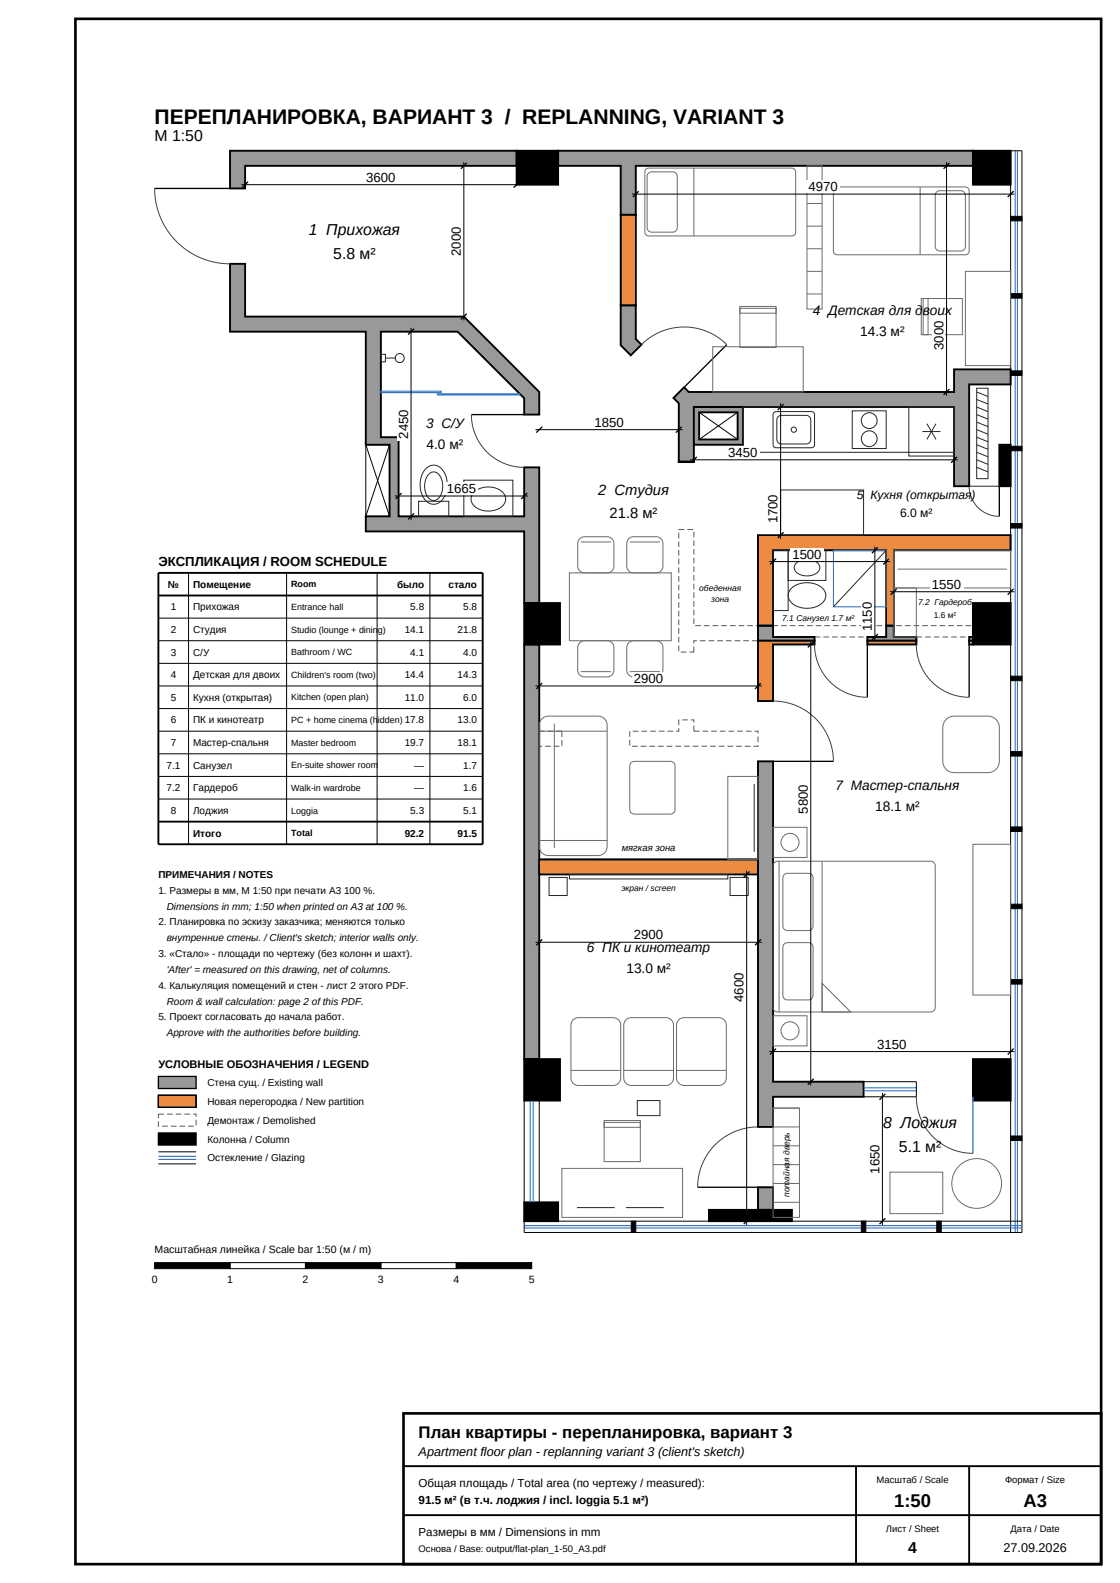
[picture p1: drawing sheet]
<svg xmlns="http://www.w3.org/2000/svg" width="297mm" height="420mm" viewBox="0 0 297 420" stroke-linecap="round" stroke-linejoin="round" font-family="sans-serif">
<path d="M180 140.5h4v25.5h17v4h-17v3h-4zM205 166h30v3h-30zM237 166h21v3h-21zM143 194h6v4h-6zM167 194h13v-3h4v3h17v4h-34z" fill="none" stroke="#595959" stroke-width=".27" stroke-dasharray="1.5 .8" stroke-linecap="butt"/>
<path d="M181.4 102.8l1.3 1.2h70.3v-6h15v4h-11v27h-4v-21h-69v14.5h-4v-15.5l-1.4-1.4z" fill-rule="evenodd" fill="#999"/>
<path d="M181.4 102.8l1.3 1.2h70.3v-6h15v4h-11v27h-4v-21h-69v14.5h-4v-15.5l-1.4-1.4z" fill="none" stroke="#000" stroke-width=".5"/>
<path d="M148 40h110v4h-89.4v13h-4v-13h-16.6z" fill-rule="evenodd" fill="#999"/>
<path d="M148 40h110v4h-89.4v13h-4v-13h-16.6z" fill="none" stroke="#000" stroke-width=".5"/>
<path d="M257 169h1v1h-1z" fill-rule="evenodd" fill="#999"/>
<path d="M257 169h1v1h-1z" fill="none" stroke="#000" stroke-width=".5"/>
<path d="M230 169h5v-3h2v3h6v1h-13z" fill-rule="evenodd" fill="#999"/>
<path d="M230 169h5v-3h2v3h6v1h-13z" fill="none" stroke="#000" stroke-width=".5"/>
<path d="M201 202h4v85h24v4h-24v8h-4z" fill-rule="evenodd" fill="#999"/>
<path d="M201 202h4v85h24v4h-24v8h-4z" fill="none" stroke="#000" stroke-width=".5"/>
<path d="M201 166h4v3h11v1h-15z" fill-rule="evenodd" fill="#999"/>
<path d="M201 166h4v3h11v1h-15z" fill="none" stroke="#000" stroke-width=".5"/>
<path d="M201 315h4v6h-4z" fill-rule="evenodd" fill="#999"/>
<path d="M201 315h4v6h-4z" fill="none" stroke="#000" stroke-width=".5"/>
<path d="M164.6 81h4v8.9l1.5 1.5-2.8 2.9-2.7-2.7z" fill-rule="evenodd" fill="#999"/>
<path d="M164.6 81h4v8.9l1.5 1.5-2.8 2.9-2.7-2.7z" fill="none" stroke="#000" stroke-width=".5"/>
<path d="M61 70h4v14h58l20 20v6h-4v-4.3l-17.7-17.7h-20.3v28h4.7v21h33.3v-13h4v36h-4v-19h-42v-4h6.3v-19h-6.3v-30h-36z" fill-rule="evenodd" fill="#999"/>
<path d="M61 70h4v14h58l20 20v6h-4v-4.3l-17.7-17.7h-20.3v28h4.7v21h33.3v-13h4v36h-4v-19h-42v-4h6.3v-19h-6.3v-30h-36z" fill="none" stroke="#000" stroke-width=".5"/>
<path d="M139 171h4v110h-4z" fill-rule="evenodd" fill="#999"/>
<path d="M139 171h4v110h-4z" fill="none" stroke="#000" stroke-width=".5"/>
<path d="M61 40h76v4h-72v6h-4z" fill-rule="evenodd" fill="#999"/>
<path d="M61 40h76v4h-72v6h-4z" fill="none" stroke="#000" stroke-width=".5"/>
<path d="M201 142h67v4h-31v20h-2v-20h-30v20h-4z" fill-rule="evenodd" fill="#ed8c40"/>
<path d="M201 142h67v4h-31v20h-2v-20h-30v20h-4z" fill="none" stroke="#000" stroke-width=".5"/>
<path d="M257 170h1v1h-1z" fill-rule="evenodd" fill="#ed8c40"/>
<path d="M257 170h1v1h-1z" fill="none" stroke="#000" stroke-width=".5"/>
<path d="M230 170h13v1h-13z" fill-rule="evenodd" fill="#ed8c40"/>
<path d="M230 170h13v1h-13z" fill="none" stroke="#000" stroke-width=".5"/>
<path d="M201 170h15v1h-11v15h-4z" fill-rule="evenodd" fill="#ed8c40"/>
<path d="M201 170h15v1h-11v15h-4z" fill="none" stroke="#000" stroke-width=".5"/>
<path d="M143 228h58v4h-58z" fill-rule="evenodd" fill="#ed8c40"/>
<path d="M180 122.5l4 .1zM143 228h58v4h-58z" fill="none" stroke="#000" stroke-width=".5"/>
<path d="M180 122.5h4" fill="none" stroke="#ed8c40" stroke-width=".27"/>
<path d="M164.6 57h4v24h-4z" fill-rule="evenodd" fill="#ed8c40"/>
<path d="M137 40h11v9h-11zM164.6 57h4v24h-4zM258 40h10v9h-10zM265 118h3v11h-3zM139 160h9.5v11h-9.5zM258 160h10v11h-10zM139 281h9.5v11h-9.5zM258 281h10v11h-10zM139 319h9v5h-9zM188 321h22v3h-22z" fill="none" stroke="#000" stroke-width=".5"/>
<g fill="#000">
<path d="M137 40h11v9h-11z" fill-rule="evenodd"/>
<path d="M258 40h10v9h-10z" fill-rule="evenodd"/>
<path d="M265 118h3v11h-3z" fill-rule="evenodd"/>
<path d="M139 160h9.5v11h-9.5z" fill-rule="evenodd"/>
<path d="M258 160h10v11h-10z" fill-rule="evenodd"/>
<path d="M139 281h9.5v11h-9.5z" fill-rule="evenodd"/>
<path d="M258 281h10v11h-10z" fill-rule="evenodd"/>
<path d="M139 319h9v5h-9z" fill-rule="evenodd"/>
<path d="M188 321h22v3h-22z" fill-rule="evenodd"/>
</g>
<path d="M97 118h6.3v19h-6.3zM97 118l6.3 19M103.3 118l-6.3 19M139 292v27M143 292v27M229 287h14v4h-14M271 324h-132v3h132v-287h-3v287" fill="none" stroke="#000" stroke-width=".27"/>
<path d="M269.2 40v287M269.8 40v287M140.6 292v27M141.4 292v27M229 288.6h14M229 289.4h14M139 325.2h132M139 325.8h132" fill="none" stroke="#1a6bc7" stroke-width=".27"/>
<g fill="#000" stroke="#000" stroke-width=".27">
<path d="M268 57.4h3v1.2h-3z" fill-rule="evenodd"/>
<path d="M268 77.9h3v1.2h-3z" fill-rule="evenodd"/>
<path d="M268 98.4h3v1.2h-3z" fill-rule="evenodd"/>
<path d="M268 118.4h3v1.2h-3z" fill-rule="evenodd"/>
<path d="M268 138.9h3v1.2h-3z" fill-rule="evenodd"/>
<path d="M268 179.4h3v1.2h-3z" fill-rule="evenodd"/>
<path d="M268 199.4h3v1.2h-3z" fill-rule="evenodd"/>
<path d="M268 219.4h3v1.2h-3z" fill-rule="evenodd"/>
<path d="M268 239.9h3v1.2h-3z" fill-rule="evenodd"/>
<path d="M268 259.9h3v1.2h-3z" fill-rule="evenodd"/>
<path d="M268 301.4h3v1.2h-3z" fill-rule="evenodd"/>
<path d="M167.4 324h1.2v3h-1.2z" fill-rule="evenodd"/>
<path d="M228.4 324h1.2v3h-1.2z" fill-rule="evenodd"/>
<path d="M248.4 324h1.2v3h-1.2z" fill-rule="evenodd"/>
</g>
<path d="M41 50h20M192.7 91.4l-11.3 11.4M125 110h14M265 129v8M230 171v14M257 171v14M205 202h16M185 315h16" fill="none" stroke="#000" stroke-width=".35"/>
<path d="M41 50l.4 3.8 1.1 3.7 1.7 3.4 2.7 3.2 2.9 2.5 3.7 1.9 3.7 1.1 3.8 .4M170.1 91.4l2.4-1.9 2.7-1.5 3.2-.9 3-.3 3.1 .3 3.2 .9 2.7 1.5 2.3 1.9M125 110l.3 2.7 .7 2.5 1.3 2.4 1.8 2.3 2.3 1.8 2.4 1.3 2.5 .7 2.7 .3M257 129l.1 1.5 .5 1.5 .7 1.4 1 1.3 1.2 .9 1.4 .8 1.6 .5 1.5 .1M216 171l.3 2.7 .8 2.8 1.3 2.3 1.7 2.1 2.1 1.7 2.6 1.4 2.5 .7 2.7 .3M243 171l.3 2.7 .7 2.5 1.4 2.6 1.7 2.1 2.1 1.7 2.6 1.4 2.5 .7 2.7 .3M205 186l3.1 .3 2.9 .9 2.9 1.5 2.4 2 2 2.4 1.5 2.9 .9 2.9 .3 3.1M201 299l-3.1 .3-2.9 .9-2.7 1.4-2.6 2.1-2.1 2.6-1.4 2.7-.9 2.9-.3 3.1M243 291l.3 2.9 .8 2.7 1.3 2.6 2 2.4 2.4 2 2.6 1.3 2.7 .8 2.9 .3" fill="none" stroke="#404040" stroke-width=".27"/>
<path d="M258 291v15" fill="none" stroke="#1a6bc7" stroke-width=".35"/>
<path d="M257 129h8" fill="none" stroke="#262626" stroke-width=".27"/>
<path d="M184 108v10h13v-10zM185.4 109.4h10.2v7.2h-10.2z" fill-rule="evenodd" fill="#999"/>
<path d="M184 108h13v10h-13zM185.4 109.4h10.2v7.2h-10.2z" fill="none" stroke="#000" stroke-width=".5"/>
<path d="M185.4 109.4l10.2 7.2M195.6 109.4l-10.2 7.2" fill="none" stroke="#000" stroke-width=".27"/>
<path d="M101 103.8h16v.4h-16z" fill-rule="evenodd" fill="#bfdef7" stroke="#1a6bc7" stroke-width=".27"/>
<path d="M116 104.5h21.8v.3h-21.8zM221 146h14v15h-14z" fill="none" stroke="#1a6bc7" stroke-width=".27"/>
<g fill="none" stroke="#262626" stroke-width=".27">
<path d="M101 94h1.2v2h-1.2zM102.2 95h2.8M197 108h56v12h-56zM205.2 109.4l.6-.2h9.4l.6 .2 .2 .6v8l-.2 .6-.6 .2h-9.4l-.6-.2-.2-.6v-8zM206.4 110.6l.8-.4h6.6l.8 .4 .4 .8v5.2l-.4 .8-.8 .4h-6.6l-.8-.4-.4-.8v-5.2zM226 109h9v10h-9zM241 108h12v13h-12zM244.6 114.5h4.8M245.8 112.4l2.4 4.2M248.2 112.4l-2.4 4.2M259 103h3v24h-3zM259 104l3 1.2"/>
<path d="M259 106l3 1.2M259 108l3 1.2M259 110l3 1.2M259 112l3 1.2M259 114l3 1.2M259 116l3 1.2M259 118l3 1.2M259 120l3 1.2M111 133h8v4h-8zM112.8 124.5a2.94 2.94 0 0 1 5.1 .9 6.4 6.4 0 0 1-1.5 8 3.1 3.1 0 0 1-4.5-2.2 6.9 6.9 0 0 1 .9-6.7zM113.8 125.7a2.01 2.01 0 0 1 3.3 1.4 4.7 4.7 0 0 1-1.5 5.6 2.29 2.29 0 0 1-2.8-2.2 5.1 5.1 0 0 1 1-4.8zM123 127.4h13v9.6h-13z"/>
<path d="M125.9 130.5a5.7 5.7 0 0 1 7.8 .7 2.78 2.78 0 0 1-1.9 4 5.3 5.3 0 0 1-6.7-2l-.2-.8 .2-.8zM207 130h22v12h-22zM259 122l3 1.2M259 124l3 1.2M205 146h4v16h-4zM209 146h10v8h-10zM210 155.9a6.3 6.3 0 0 1 8.6 .8 2.93 2.93 0 0 1-2.1 4.2 5.9 5.9 0 0 1-7.3-2l-.2-1.3 .4-.9zM211.1 149.5a4.3 4.3 0 0 1 6.2 .5 2.29 2.29 0 0 1-2.4 2.7 3.4 3.4 0 0 1-4.3-2.1zM235 146l-14 15M200 208v18M145.6 232.8h4.8v4.8h-4.8zM151 232h42v1.2h-42z"/>
<path d="M193.6 232.8h4.8v4.8h-4.8zM169 292h6v4h-6zM153 320.4h10M166 320.4h10"/>
<circle cx="106" cy="95" r="1.2"/>
<circle cx="210.5" cy="114" r=".7"/>
<circle cx="230.5" cy="116.4" r="2.1"/>
<circle cx="230.5" cy="111.6" r="2.1"/>
</g>
<g fill="none" stroke="#6b6b6b" stroke-width=".27">
<path d="M171.3 44.9l.7-.3 38.5 .1 .4 .4 .1 .5-.1 16.5-.4 .4-.5 .1-38.5-.1-.4-.4-.1-.5v-16zM172 46l.8-.4h5.6l.6 .2 .4 .4 .2 .6v13.6l-.2 .6-.4 .4-.6 .2h-5.6l-.6-.2-.4-.4-.2-.6v-13.6zM184 44.6v18M214 44h4v38h-4zM214 48h4M214 54h4M221.3 49.9l.7-.3 34.5 .1 .4 .4 .1 .5-.1 16.5-.4 .4-.5 .1-34.5-.1-.4-.4-.1-.5v-16zM244 49.6v18M248.4 51l.8-.4h5.6l.6 .2 .4 .4 .2 .6v13.6l-.2 .6-.4 .4-.6 .2h-5.6l-.6-.2-.4-.4-.2-.6v-13.6zM214 60h4M214 66h4M214 72h4"/>
<path d="M214 78h4M244.3 79.2h1.8v9.6h-1.8zM244.8 79.2h10.4v9.6h-10.4zM256 72h12v25h-12zM189 92h24v12h-24zM196.2 81.8h9.6v10.4h-9.6zM196.2 81.3h9.6v1.8h-9.6zM151 152h27v18h-27zM153.7 142.9l1.3-.5h6a1.8 1.8 0 0 1 1.8 1.8v6a1.8 1.8 0 0 1-1.8 1.8h-6a1.8 1.8 0 0 1-1.8-1.8v-6zM154 143.8h8M166.7 142.9l1.3-.5h6a1.8 1.8 0 0 1 1.8 1.8v6a1.8 1.8 0 0 1-1.8 1.8h-6a1.8 1.8 0 0 1-1.8-1.8v-6zM167 143.8h8"/>
<path d="M237 146h31v10h-31zM237 156h6v13h-6zM238 151h29M153.7 170.5l1.3-.5h6a1.8 1.8 0 0 1 1.8 1.8v6a1.8 1.8 0 0 1-1.8 1.8h-6a1.8 1.8 0 0 1-1.8-1.8v-6zM154 178.2h8M166.7 170.5l1.3-.5h6a1.8 1.8 0 0 1 1.8 1.8v6a1.8 1.8 0 0 1-1.8 1.8h-6a1.8 1.8 0 0 1-1.8-1.8v-6zM167 178.2h8M143 194h18M143.7 190.7l.5-.4 1.2-.3h13.2a2.4 2.4 0 0 1 2.4 2.4v32.2a2.4 2.4 0 0 1-2.4 2.4h-13.2a2.4 2.4 0 0 1-2.4-2.4v-32.2l.1-.6zM147 192v33M250.9 190.9l.6-.5 1.5-.4h9a3 3 0 0 1 3 3v9a3 3 0 0 1-3 3h-9a3 3 0 0 1-3-3v-9l.4-1.5zM167.4 202.4l.8-.4h9.6l.8 .4 .4 .8v11.6l-.4 .8-.8 .4h-9.6l-.8-.4-.4-.8v-11.6z"/>
<path d="M193 206h8v22h-8zM205 219.5h9v8h-9zM143 223h18M205.4 228.9l.8-.4h40.6l.8 .4 .4 .8v37.6l-.4 .8-.8 .4h-40.6l-.8-.4-.4-.8v-37.6zM206.6 228.5v40M208 232.1l.8-.4h5.6l.6 .2 .4 .4 .2 .6v12.8l-.2 .6-.4 .4-.6 .2h-5.6l-.6-.2-.4-.4-.2-.6v-12.8zM218 228.5v40M258 224h10v40h-10zM208 250.5l.8-.4h5.6l.6 .2 .4 .4 .2 .6v12.8l-.2 .6-.4 .4-.6 .2h-5.6l-.6-.2-.4-.4-.2-.6v-12.8zM152 270.6l.9-.5 .5-.1h9.2a2 2 0 0 1 2 2v14a2 2 0 0 1-2 2h-9.2a2 2 0 0 1-2-2v-14l.1-.5zM166 270.6l.9-.5 .5-.1h9.2a2 2 0 0 1 2 2v14a2 2 0 0 1-2 2h-9.2a2 2 0 0 1-2-2v-14l.3-1zM180 270.6l.9-.5 .5-.1h9.2a2 2 0 0 1 2 2v14a2 2 0 0 1-2 2h-9.2a2 2 0 0 1-2-2v-14l.1-.5z"/>
<path d="M205 269.5h9v8h-9zM218 260.9l7.6 7.6h-7.6zM151.4 284h13.2M160.2 297.8h9.6v10.4h-9.6zM160.2 297.3h9.6v1.8h-9.6zM165.4 284h13.2M179.4 284h13.2M205 294h7v29h-7zM205 294h7M205 299h7M149 310h32v13h-32zM205 304h7"/>
<path d="M205 309h7M205 314h7M205 319h7M236 311h14v11h-14z"/>
<circle cx="209.5" cy="223.5" r="2.4"/>
<circle cx="209.5" cy="273.5" r="2.4"/>
<circle cx="259" cy="314" r="6.6"/>
</g>
<path d="M64 49h74" fill="none" stroke="#000" stroke-width=".27"/>
<path d="M65.8 48.2l-1.6 1.6M137.8 48.2l-1.6 1.6" fill="none" stroke="#000" stroke-width=".35"/>
<path d="M96.6 45.3h8.8v3.3h-8.8z" fill-rule="evenodd" fill="#fff"/>
<path d="M123 43v42" fill="none" stroke="#000" stroke-width=".27"/>
<path d="M123.8 43.2l-1.6 1.6M123.8 83.2l-1.6 1.6" fill="none" stroke="#000" stroke-width=".35"/>
<path d="M119.4 59.6h3.3v8.8h-3.3z" fill-rule="evenodd" fill="#fff"/>
<path d="M167.6 51.5h101.4" fill="none" stroke="#000" stroke-width=".27"/>
<path d="M169.4 50.7l-1.6 1.6M268.8 50.7l-1.6 1.6" fill="none" stroke="#000" stroke-width=".35"/>
<path d="M213.9 47.8h8.8v3.3h-8.8z" fill-rule="evenodd" fill="#fff"/>
<path d="M251 43v62" fill="none" stroke="#000" stroke-width=".27"/>
<path d="M251.8 43.2l-1.6 1.6M251.8 103.2l-1.6 1.6" fill="none" stroke="#000" stroke-width=".35"/>
<path d="M247.3 84.6h3.3v8.8h-3.3z" fill-rule="evenodd" fill="#fff"/>
<path d="M109 87v51" fill="none" stroke="#000" stroke-width=".27"/>
<path d="M109.8 87.2l-1.6 1.6M109.8 136.2l-1.6 1.6" fill="none" stroke="#000" stroke-width=".35"/>
<path d="M105.3 108.1h3.4v8.8h-3.4z" fill-rule="evenodd" fill="#fff"/>
<path d="M104.7 131.6h35.3" fill="none" stroke="#000" stroke-width=".27"/>
<path d="M106.5 130.8l-1.6 1.6M139.8 130.8l-1.6 1.6" fill="none" stroke="#000" stroke-width=".35"/>
<path d="M118 127.9h8.7v3.3h-8.7z" fill-rule="evenodd" fill="#fff"/>
<path d="M142 114h39" fill="none" stroke="#000" stroke-width=".27"/>
<path d="M143.8 113.2l-1.6 1.6M180.8 113.2l-1.6 1.6" fill="none" stroke="#000" stroke-width=".35"/>
<path d="M157.1 110.3h8.8v3.3h-8.8z" fill-rule="evenodd" fill="#fff"/>
<path d="M142 182h60" fill="none" stroke="#000" stroke-width=".27"/>
<path d="M143.8 181.2l-1.6 1.6M201.8 181.2l-1.6 1.6" fill="none" stroke="#000" stroke-width=".35"/>
<path d="M167.6 178.3h8.8v3.3h-8.8z" fill-rule="evenodd" fill="#fff"/>
<path d="M183 122h71" fill="none" stroke="#000" stroke-width=".27"/>
<path d="M184.8 121.2l-1.6 1.6M253.8 121.2l-1.6 1.6" fill="none" stroke="#000" stroke-width=".35"/>
<path d="M192.6 118.3h8.8v3.3h-8.8z" fill-rule="evenodd" fill="#fff"/>
<path d="M207 107v36" fill="none" stroke="#000" stroke-width=".27"/>
<path d="M207.8 107.2l-1.6 1.6M207.8 141.2l-1.6 1.6" fill="none" stroke="#000" stroke-width=".35"/>
<path d="M203.3 130.6h3.3v8.8h-3.3z" fill-rule="evenodd" fill="#fff"/>
<path d="M204 149h32" fill="none" stroke="#000" stroke-width=".27"/>
<path d="M205.8 148.2l-1.6 1.6M235.8 148.2l-1.6 1.6" fill="none" stroke="#000" stroke-width=".35"/>
<path d="M209.6 145.3h8.8v3.3h-8.8z" fill-rule="evenodd" fill="#fff"/>
<path d="M232 145v25" fill="none" stroke="#000" stroke-width=".27"/>
<path d="M232.8 145.2l-1.6 1.6M232.8 168.2l-1.6 1.6" fill="none" stroke="#000" stroke-width=".35"/>
<path d="M228.3 159.2h3.3v8.8h-3.3z" fill-rule="evenodd" fill="#fff"/>
<path d="M236 157h33" fill="none" stroke="#000" stroke-width=".27"/>
<path d="M237.8 156.2l-1.6 1.6M268.8 156.2l-1.6 1.6" fill="none" stroke="#000" stroke-width=".35"/>
<path d="M246.6 153.3h8.8v3.3h-8.8z" fill-rule="evenodd" fill="#fff"/>
<path d="M204 279h65" fill="none" stroke="#000" stroke-width=".27"/>
<path d="M205.8 278.2l-1.6 1.6M268.8 278.2l-1.6 1.6" fill="none" stroke="#000" stroke-width=".35"/>
<path d="M232.1 275.3h8.8v3.3h-8.8z" fill-rule="evenodd" fill="#fff"/>
<path d="M215 170v118" fill="none" stroke="#000" stroke-width=".27"/>
<path d="M215.8 170.2l-1.6 1.6M215.8 286.2l-1.6 1.6" fill="none" stroke="#000" stroke-width=".35"/>
<path d="M211.4 207.6h3.3v8.8h-3.3z" fill-rule="evenodd" fill="#fff"/>
<path d="M142 250h60" fill="none" stroke="#000" stroke-width=".27"/>
<path d="M143.8 249.2l-1.6 1.6M201.8 249.2l-1.6 1.6" fill="none" stroke="#000" stroke-width=".35"/>
<path d="M167.6 246.3h8.8v3.3h-8.8z" fill-rule="evenodd" fill="#fff"/>
<path d="M198 231v94" fill="none" stroke="#000" stroke-width=".27"/>
<path d="M198.8 231.2l-1.6 1.6M198.8 323.2l-1.6 1.6" fill="none" stroke="#000" stroke-width=".35"/>
<path d="M194.4 257.6h3.2v8.8h-3.2z" fill-rule="evenodd" fill="#fff"/>
<path d="M234 290v35" fill="none" stroke="#000" stroke-width=".27"/>
<path d="M234.8 290.2l-1.6 1.6M234.8 323.2l-1.6 1.6" fill="none" stroke="#000" stroke-width=".35"/>
<path d="M230.3 303.1h3.3v8.8h-3.3z" fill-rule="evenodd" fill="#fff"/>
<path d="M20 5h272v410h-272z" fill="none" stroke="#000" stroke-width=".7" stroke-linecap="butt"/>
<path d="M42 152h86v72h-86zM42 158h86M42 218h86" fill="none" stroke="#000" stroke-width=".5"/>
<g fill="none" stroke="#000" stroke-width=".27">
<path d="M50 152v72M76 152v72M100 152v72M114 152v72M42 164h86M42 170h86M42 176h86M42 182h86M42 188h86M42 194h86M42 200h86M42 206h86"/>
<path d="M42 212h86"/>
</g>
<path d="M42 285.6h10v3.2h-10z" fill-rule="evenodd" fill="#999" stroke="#000" stroke-width=".35"/>
<path d="M42 290.6h10v3.2h-10z" fill-rule="evenodd" fill="#ed8c40" stroke="#000" stroke-width=".35"/>
<path d="M42 290.6h10v3.2h-10z" fill="none" stroke="#000" stroke-width=".35"/>
<path d="M42 295.6h10v3.2h-10z" fill="none" stroke="#595959" stroke-width=".27" stroke-dasharray="1.5 .8" stroke-linecap="butt"/>
<path d="M42 300.6h10v3.2h-10z" fill-rule="evenodd" fill="#000" stroke="#000" stroke-width=".35"/>
<path d="M42 305.6h10M42 308.8h10M61 335h20v1.6h-20zM101 335h20v1.6h-20z" fill="none" stroke="#000" stroke-width=".27"/>
<path d="M42 306.8h10M42 307.6h10" fill="none" stroke="#1a6bc7" stroke-width=".27"/>
<g fill="#000" stroke="#000" stroke-width=".27">
<path d="M41 335h20v1.6h-20z" fill-rule="evenodd"/>
<path d="M81 335h20v1.6h-20z" fill-rule="evenodd"/>
<path d="M121 335h20v1.6h-20z" fill-rule="evenodd"/>
</g>
<path d="M107 375h185v40h-185z" fill="none" stroke="#000" stroke-width=".7" stroke-linecap="butt"/>
<path d="M107 389h185M227 389v26M257 389v26M107 402h185" fill="none" stroke="#000" stroke-width=".5"/>
<text font-size="5.6" x="41" y="33">ПЕРЕПЛАНИРОВКА, ВАРИАНТ 3 / REPLANNING, VARIANT 3</text>
<g font-size="4.9">
<text x="237.1" y="399.7">1:50</text>
<text x="271.4" y="399.7">A3</text>
</g>
<text font-size="4.5" x="111" y="381.6">План квартиры - перепланировка, вариант 3</text>
<g font-size="4.2">
<text x="41" y="37.5">М 1:50</text>
<text x="81.9" y="62.3">1 Прихожая</text>
<text x="88.4" y="68.7">5.8 м²</text>
<text x="234.2" y="299.3">8 Лоджия</text>
<text x="238.4" y="305.7">5.1 м²</text>
<text x="240.8" y="412">4</text>
</g>
<g font-size="3.9">
<text x="158.6" y="131.4">2 Студия</text>
<text x="161.7" y="137.4">21.8 м²</text>
</g>
<g font-size="3.6">
<text x="215.6" y="83.5">4 Детская для двоих</text>
<text x="228.1" y="89.1">14.3 м²</text>
<text x="113" y="113.5">3 С/У</text>
<text x="113.1" y="119.1">4.0 м²</text>
<text x="221.6" y="209.5">7 Мастер-спальня</text>
<text x="232.1" y="215.1">18.1 м²</text>
<text x="155.6" y="252.5">6 ПК и кинотеатр</text>
<text x="166.1" y="258.1">13.0 м²</text>
</g>
<g font-size="3.5">
<text x="97.1" y="48.2">3600</text>
<text x="214.4" y="50.7">4970</text>
<text x="122.2" y="67.9" transform="rotate(-90 122.2 67.9)">2000</text>
<text x="250.2" y="92.9" transform="rotate(-90 250.2 92.9)">3000</text>
<text x="157.6" y="113.2">1850</text>
<text x="108.2" y="116.4" transform="rotate(-90 108.2 116.4)">2450</text>
<text x="193.1" y="121.2">3450</text>
<text x="118.5" y="130.8">1665</text>
<text x="206.2" y="138.9" transform="rotate(-90 206.2 138.9)">1700</text>
<text x="210.1" y="148.2">1500</text>
<text x="42" y="150.2">ЭКСПЛИКАЦИЯ / ROOM SCHEDULE</text>
<text x="247.1" y="156.2">1550</text>
<text x="231.2" y="167.5" transform="rotate(-90 231.2 167.5)">1150</text>
<text x="168.1" y="181.2">2900</text>
<text x="214.2" y="215.9" transform="rotate(-90 214.2 215.9)">5800</text>
<text x="168.1" y="249.2">2900</text>
<text x="197.2" y="265.9" transform="rotate(-90 197.2 265.9)">4600</text>
<text x="232.6" y="278.2">3150</text>
<text x="233.2" y="311.4" transform="rotate(-90 233.2 311.4)">1650</text>
</g>
<g font-size="3.4">
<text x="111" y="386.2">Apartment floor plan - replanning variant 3 (client's sketch)</text>
<text x="266.1" y="411.7">27.09.2026</text>
</g>
<g font-size="3.2">
<text x="227.2" y="132.3">5 Кухня (открытая)</text>
<text x="238.7" y="137.2">6.0 м²</text>
</g>
<g font-size="3.1">
<text x="111" y="394.6">Общая площадь / Total area (по чертежу / measured):</text>
<text x="111" y="399.1">91.5 м² (в т.ч. лоджия / incl. loggia 5.1 м²)</text>
<text x="111" y="407.6">Размеры в мм / Dimensions in mm</text>
</g>
<text font-size="2.9" x="42" y="283.2">УСЛОВНЫЕ ОБОЗНАЧЕНИЯ / LEGEND</text>
<g font-size="2.8">
<text x="41" y="332.5">Масштабная линейка / Scale bar 1:50 (м / m)</text>
<text x="40.2" y="340.5">0</text>
<text x="60.2" y="340.5">1</text>
<text x="80.2" y="340.5">2</text>
<text x="100.2" y="340.5">3</text>
<text x="120.2" y="340.5">4</text>
<text x="140.2" y="340.5">5</text>
</g>
<g font-size="2.7">
<text x="44.5" y="155.9">№</text>
<text x="51.2" y="155.9">Помещение</text>
<text x="105.3" y="155.9">было</text>
<text x="118.9" y="155.9">стало</text>
<text x="45.3" y="161.9">1</text>
<text x="51.2" y="161.9">Прихожая</text>
<text x="108.8" y="161.9">5.8</text>
<text x="122.8" y="161.9">5.8</text>
<text x="45.3" y="167.9">2</text>
<text x="51.2" y="167.9">Студия</text>
<text x="107.3" y="167.9">14.1</text>
<text x="121.3" y="167.9">21.8</text>
<text x="45.3" y="173.9">3</text>
<text x="51.2" y="173.9">С/У</text>
<text x="108.8" y="173.9">4.1</text>
<text x="122.8" y="173.9">4.0</text>
<text x="45.3" y="179.9">4</text>
<text x="51.2" y="179.9">Детская для двоих</text>
<text x="107.3" y="179.9">14.4</text>
<text x="121.3" y="179.9">14.3</text>
<text x="45.3" y="185.9">5</text>
<text x="51.2" y="185.9">Кухня (открытая)</text>
<text x="107.3" y="185.9">11.0</text>
<text x="122.8" y="185.9">6.0</text>
<text x="45.3" y="191.9">6</text>
<text x="51.2" y="191.9">ПК и кинотеатр</text>
<text x="121.3" y="191.9">13.0</text>
<text x="45.3" y="197.9">7</text>
<text x="51.2" y="197.9">Мастер-спальня</text>
<text x="107.3" y="197.9">19.7</text>
<text x="121.3" y="197.9">18.1</text>
<text x="44.2" y="203.9">7.1</text>
<text x="51.2" y="203.9">Санузел</text>
<text x="109.8" y="203.9">—</text>
<text x="122.8" y="203.9">1.7</text>
<text x="44.2" y="209.9">7.2</text>
<text x="51.2" y="209.9">Гардероб</text>
<text x="109.8" y="209.9">—</text>
<text x="122.8" y="209.9">1.6</text>
<text x="45.3" y="215.9">8</text>
<text x="51.2" y="215.9">Лоджия</text>
<text x="108.8" y="215.9">5.3</text>
<text x="122.8" y="215.9">5.1</text>
<text x="51.2" y="221.9">Итого</text>
<text x="107.3" y="221.9">92.2</text>
<text x="121.3" y="221.9">91.5</text>
<text x="42" y="232.9">ПРИМЕЧАНИЯ / NOTES</text>
<text x="42" y="237.1">1. Размеры в мм, М 1:50 при печати A3 100 %.</text>
<text x="42" y="245.5">2. Планировка по эскизу заказчика; меняются только</text>
<text x="44.2" y="241.3">Dimensions in mm; 1:50 when printed on A3 at 100 %.</text>
<text x="44.2" y="249.7">внутренние стены. / Client's sketch; interior walls only.</text>
<text x="42" y="253.9">3. «Стало» - площади по чертежу (без колонн и шахт).</text>
<text x="42" y="262.3">4. Калькуляция помещений и стен - лист 2 этого PDF.</text>
<text x="44.2" y="258.1">'After' = measured on this drawing, net of columns.</text>
<text x="44.2" y="266.5">Room &amp; wall calculation: page 2 of this PDF.</text>
<text x="42" y="270.7">5. Проект согласовать до начала работ.</text>
<text x="44.2" y="274.9">Approve with the authorities before building.</text>
<text x="55" y="288.1">Стена сущ. / Existing wall</text>
<text x="55" y="293.1">Новая перегородка / New partition</text>
<text x="55" y="298.1">Демонтаж / Demolished</text>
<text x="55" y="303.1">Колонна / Column</text>
<text x="55" y="308.1">Остекление / Glazing</text>
</g>
<g font-size="2.5">
<text x="164.9" y="225.9">мягкая зона</text>
<text x="232.4" y="393.4">Масштаб / Scale</text>
<text x="266.5" y="393.4">Формат / Size</text>
<text x="234.9" y="406.4">Лист / Sheet</text>
<text x="268" y="406.4">Дата / Date</text>
<text x="111" y="411.9">Основа / Base: output/flat-plan_1-50_A3.pdf</text>
</g>
<g font-size="2.4">
<text x="77.2" y="155.8">Room</text>
<text x="77.2" y="161.8">Entrance hall</text>
<text x="77.2" y="167.8">Studio (lounge + dining)</text>
<text x="77.2" y="173.8">Bathroom / WC</text>
<text x="77.2" y="179.8">Children's room (two)</text>
<text x="77.2" y="185.8">Kitchen (open plan)</text>
<text x="77.2" y="191.8">PC + home cinema (hidden) 17.8</text>
<text x="77.2" y="197.8">Master bedroom</text>
<text x="77.2" y="203.8">En-suite shower room</text>
<text x="77.2" y="209.8">Walk-in wardrobe</text>
<text x="77.2" y="215.8">Loggia</text>
<text x="77.2" y="221.8">Total</text>
</g>
<g font-size="2.2">
<text x="185.4" y="156.8">обеденная</text>
<text x="188.6" y="159.8">зона</text>
<text x="243.5" y="160.5">7.2 Гардероб</text>
<text x="207.5" y="164.8">7.1 Санузел 1.7 м²</text>
<text x="247.6" y="163.9">1.6 м²</text>
<text x="164.8" y="236.4">экран / screen</text>
<text x="209.4" y="317.6" transform="rotate(-90 209.4 317.6)">потайная дверь</text>
</g>
</svg>
